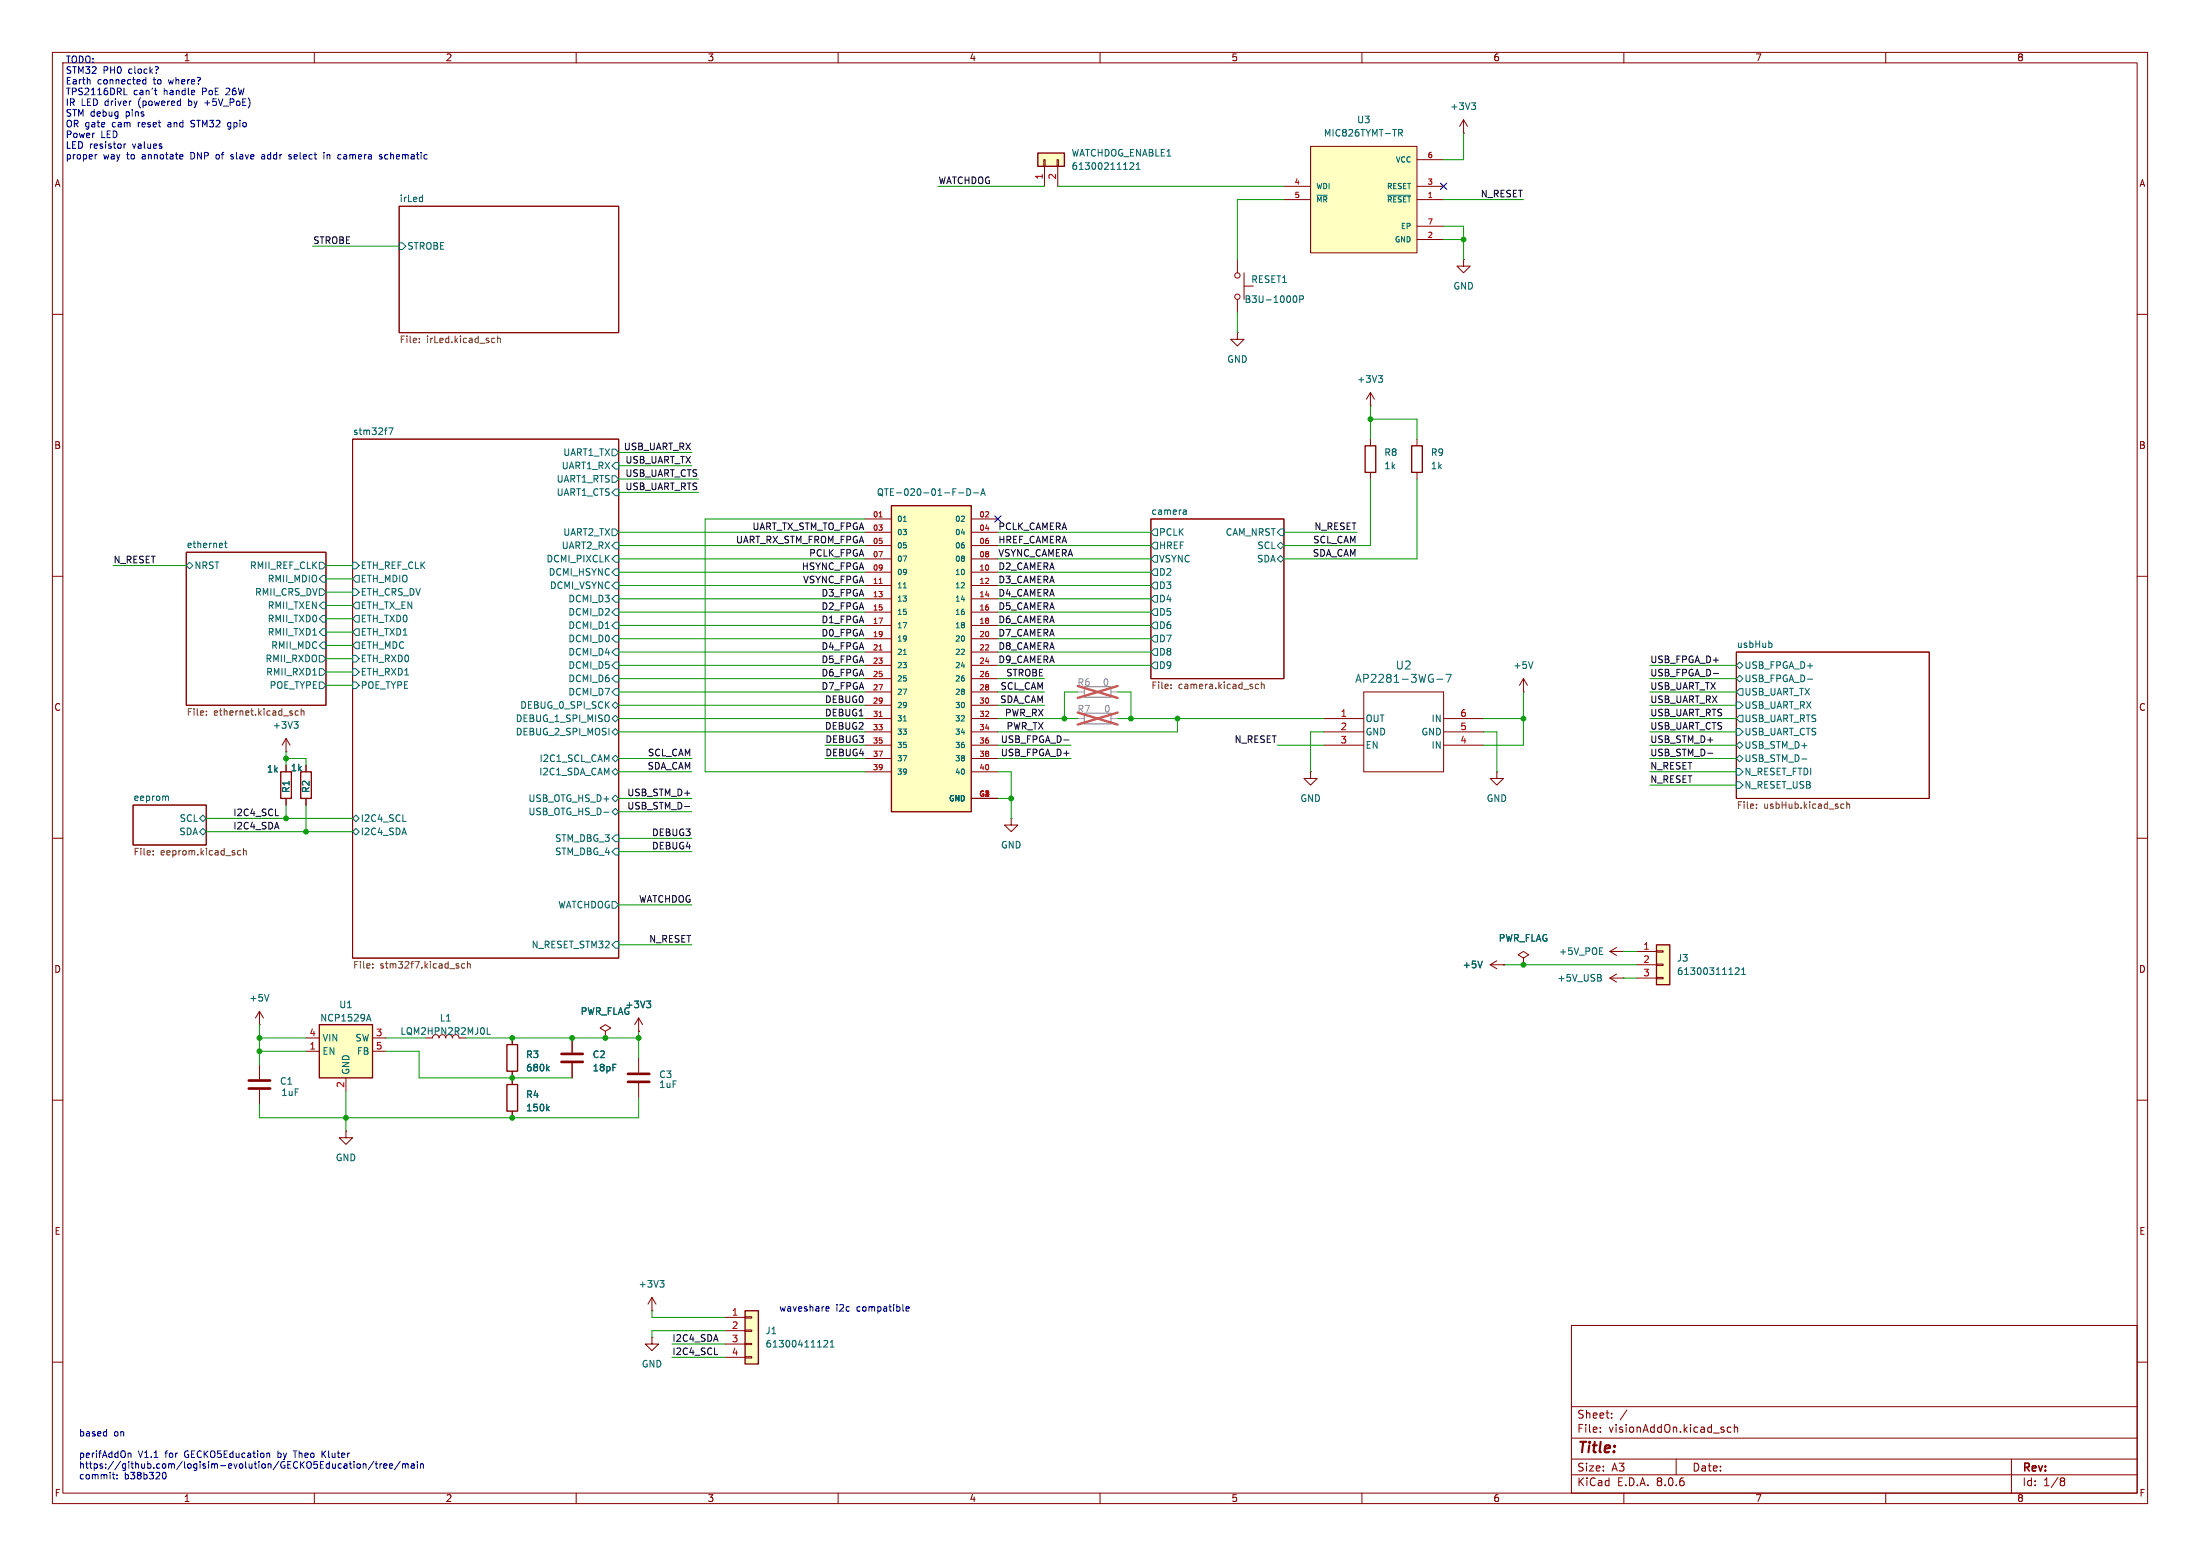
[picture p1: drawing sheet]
<svg xmlns="http://www.w3.org/2000/svg" width="420mm" height="297mm" viewBox="0 0 420 297" stroke-linecap="round" stroke-linejoin="round" font-family="sans-serif">
<g fill="none" stroke="#840000" stroke-width=".19">
<path d="M10 10h400v277h-400zM12 12h396v273h-396zM60 10v2M110 10v2M160 10v2M210 10v2M260 10v2M310 10v2M360 10v2M76.2 39.4h41.9v24.1h-41.9zM279.4 25.4h.1M279.4 22.9l-.8 1.2"/>
<path d="M279.4 22.9v2.5M279.4 22.9l.8 1.2M10 60h2M408 60h2M67.3 83.8h50.8v99.1h-50.8zM219.7 99.1h25.4v30.4h-25.4zM261.6 83.8v1.3M261.6 90.2v1.2M10 110h2M35.6 105.4h26.6v29.2h-26.6zM408 110h2M331.5 124.5h36.8v27.9h-36.8z"/>
<path d="M10 160h2M25.4 153.7h14v7.6h-14zM285.7 147.3v1.3h1.3l-1.3 1.3-1.2-1.3h1.2M285.7 147.3h.1M408 160h2M10 210h2M408 210h2M10 260h2M300 253h108v32h-108zM408 260h2M300 278.5h108M300 274.5h108"/>
<path d="M300 268.5h108M305.5 273.2v.2M305.5 272.5v.1M307.7 270.5v.2M307.7 269.8v.1M310.6 269.1l-1.3 1.9M320 278.5v3M330.4 272.5l-.4-.1-.3 .3 .2 .6h.5M331.1 272.5l.2-.1 .4 .1v.9M331.1 271.9v1.5M384 278.5v6.5M60 285v2"/>
<path d="M110 285v2M160 285v2M210 285v2M260 285v2M300 281.5h108M310 285v2M360 285v2M393.6 282.1h.3l.3 .3-.3 .3M393.6 282.7h.3M393.9 282.7l.2 .2 .1 .4-.3 .3h-.3"/>
</g>
<g fill="none" stroke="#006464" stroke-width=".19">
<path d="M280.9 19.6h.8l-.4 .5M80.5 37.6l.2 .1M80.7 37.2v1.3M80.7 38.4l-.2 .1M281.5 20.1l.2 .3v.3l-.2 .2M76.2 46.4h.6l.7 .6-.7 .6h-.6zM74.2 81.7h.8l-.5 1.2M116.8 85.7h.7l.6 .7-.6 .6h-.7zM116.8 90.8h.7l.6 .6-.6 .7h-.7zM117.5 88.3h.6v1.2h-.6l-.7-.6zM117.5 93.3h.6v1.3h-.6l-.7-.6zM226 97.3l.5 .2v.7"/>
<path d="M226.5 98.1l-.5 .1M226.5 97.6l-.5 .1M35.6 108l.6-.7 .6 .7-.6 .6zM42.9 103.7h.4M43 103.3v1.1l.3 .1M61 107.3h.6l.6 .7-.6 .6h-.6zM61 112.4h.6l.6 .6-.6 .7h-.6zM61.6 109.9h.6v1.2h-.6l-.6-.6zM61.6 114.9h.6v1.3h-.6l-.6-.6zM61.6 117.5h.6v1.2h-.6l-.6-.6zM67.3 110.5l.6-.6h.7v1.2h-.7zM67.3 118.1l.6-.6h.7v1.2h-.7z"/>
<path d="M67.3 107.3h.6l.7 .7-.7 .6h-.6zM67.3 112.4h.6l.7 .6-.7 .7h-.6zM67.9 114.9h.7v1.3h-.7l-.6-.6zM116.8 101h.7l.6 .6-.6 .6h-.7zM117.5 108.6h.6v1.3h-.6l-.7-.7zM117.5 106h.6v1.3h-.6l-.7-.6zM117.5 111.1h.6v1.3h-.6l-.7-.6zM117.5 118.7h.6v1.3h-.6l-.7-.6zM117.5 116.2h.6v1.3h-.6l-.7-.7zM117.5 113.7h.6v1.2h-.6l-.7-.6zM117.5 103.5h.6v1.3h-.6l-.7-.7zM220.3 103.5h.7v1.3h-.7l-.6-.7z"/>
<path d="M220.3 101h.7v1.2h-.7l-.6-.6zM220.3 108.6h.7v1.3h-.7l-.6-.7zM220.3 111.1h.7v1.3h-.7l-.6-.6zM220.3 113.7h.7v1.2h-.7l-.6-.6zM220.3 116.2h.7v1.3h-.7l-.6-.7zM220.3 118.7h.7v1.3h-.7l-.6-.6zM220.3 106h.7v1.3h-.7l-.6-.6zM243.8 106.7l.7-.7 .6 .7-.6 .6zM244.5 103.5l.6 .6-.6 .7-.7-.7zM244.5 101h.6v1.2h-.6l-.7-.6zM59.7 128.8h.7M61 127.6h.6l.6 .7-.6 .6h-.6z"/>
<path d="M61 125.1h.6l.6 .6-.6 .7h-.6zM61 130.2h.6l.6 .6-.6 .6h-.6zM61.6 122.6h.6v1.2h-.6l-.6-.6zM61.6 120h.6v1.3h-.6l-.6-.6zM67.3 125.1h.6l.7 .6-.7 .7h-.6zM67.3 123.2l.6-.6h.7v1.2h-.7zM67.3 127.6h.6l.7 .7-.7 .6h-.6zM67.3 130.2h.6l.7 .6-.7 .6h-.6zM67.9 120h.7v1.3h-.7l-.6-.6zM116.8 139.7l.7-.6 .6 .6-.6 .6zM116.8 134.6l.7-.6 .6 .6-.6 .7zM116.8 137.2l.7-.7 .6 .7-.6 .6z"/>
<path d="M117.5 131.4h.6v1.3h-.6l-.7-.6zM117.5 128.9h.6v1.3h-.6l-.7-.7zM117.5 123.8h.6v1.3h-.6l-.7-.6zM117.5 126.4h.6v1.2h-.6l-.7-.6zM117.5 121.3h.6v1.3h-.6l-.7-.7zM220.3 123.8h.7v1.3h-.7l-.6-.6zM220.3 121.3h.7v1.3h-.7l-.6-.7zM220.3 126.4h.7v1.2h-.7l-.6-.6zM331.5 134h.6l.6 .6-.6 .7h-.6zM331.5 129.5l.6-.6 .6 .6-.6 .7zM331.5 127l.6-.6 .6 .6-.6 .6zM331.5 139.1h.6l.6 .6-.6 .6h-.6z"/>
<path d="M332.1 131.4h.6v1.3h-.6l-.6-.6zM332.1 136.5h.6v1.3h-.6l-.6-.6zM338 122.7l.3 .3v.3l-.3 .3M345.1 129.6h.9M31.8 151.9l.4 .2v.7M38.1 158.8l.6-.7 .7 .7-.7 .6zM38.7 155.6l.7 .6-.7 .6-.6-.6zM67.3 158.8l.6-.7 .7 .7-.7 .6zM67.9 155.6l.7 .6-.7 .6-.6-.6zM76.9 156.8h.6M115.3 155h.9M116.8 144.8l.7-.7 .6 .7-.6 .6z"/>
<path d="M116.8 154.9l.7-.6 .6 .6-.6 .7zM116.8 152.4l.7-.6 .6 .6-.6 .6zM117.5 146.7l.6 .6-.6 .7-.7-.7zM117.5 159.4h.6v1.3h-.6l-.7-.7zM331.5 149.2h.6l.6 .7-.6 .6h-.6zM331.5 146.7h.6l.6 .6-.6 .7h-.6zM331.5 142.2l.6-.6 .6 .6-.6 .7zM332.1 144.1l.6 .7-.6 .6-.6-.6zM344 144.9h.9M116.8 172.1h.7l.6 .6-.6 .7h-.7zM117.5 179.7h.6v1.3h-.6l-.7-.7zM117.5 161.9h.6v1.3h-.6l-.7-.6z"/>
</g>
<g fill="none" stroke="#725600" stroke-width=".19">
<path d="M80 65.3v.1M80 64.6v.1M94.1 64.6h.3M94.4 65.3l-.3 .1M95 64.7l.2-.1h.3v.8M95 64.1v1.3M39.4 136.4v.1M39.4 135.7v.2M56.9 135.7h-.3l-.3 .2 .2 .6h.4M57.5 135.8l.2-.1h.3v.8M57.5 135.3v1.2M223.6 131.3v.1"/>
<path d="M223.6 130.7v.1M239.6 131.2l.3 .2h.4M240.3 130.7l-.4-.1-.3 .2M240.8 130.7l.2-.1 .3 .1v.7M240.8 130.2v1.2M335.3 154.2v.1M335.3 153.5v.1M351.5 154.2h.5M351.5 153.5h.5M352.6 153.6l.1-.1h.3l.1 .8M352.6 153v1.3M29.2 163.1v.1"/>
<path d="M29.2 162.4v.1M45.5 163.1h.4M45.5 162.4h.4M46.5 162.5l.2-.1h.3v.8M46.5 161.9v1.3M71.2 184.7v.1M71.2 184v.1M88.7 184l-.4-.1-.2 .3 .1 .5h.5M89.2 184.1l.2-.2 .3 .1 .1 .8M89.2 183.5v1.3"/>
</g>
<path d="M260.6 85.1h2v5.1h-2z" fill="none" stroke="#840000" stroke-width=".25"/>
<path d="M198.1 29.2h5.1v2.6h-5.1z" fill="#ffffc2"/>
<g fill="none" stroke="#840000" stroke-width=".19">
<path d="M199.3 30.5h.2v1.3h-.2zM199.4 31.8v3.8M201.8 30.5h.3v1.3h-.3zM201.9 31.8v3.8M236.2 63.5v1.3h1.3l-1.3 1.2-1.3-1.2h1.3M236.2 63.5h.1M270.5 83.8v1.3M270.5 90.2v1.2M284.5 184.2l1.2 .7M284.5 184.2h2.5M285.7 183.4l-1.2 .8M287 184.2h.1"/>
<path d="M290.8 182.9l1-.7-1-.6-1 .6 1 .7v1.3M290.8 184.2h.1"/>
</g>
<path d="M198.1 29.2h5.1v2.6h-5.1zM269.5 85.1h2v5.1h-2z" fill="none" stroke="#840000" stroke-width=".25"/>
<path d="M215.7 31.2l.5-.1 .2 .3-.8 .9h.8M216.9 32.3h.7M216.9 31.4l.4-.3v1.2M283 183.5l-.4 1.2" fill="none" stroke="#006464" stroke-width=".19"/>
<path d="M170.2 96.5h15.2v58.4h-15.2z" fill="#ffffc2"/>
<path d="M170.2 96.5h15.2v58.4h-15.2z" fill="none" stroke="#840000" stroke-width=".25"/>
<g fill="none" stroke="#840000" stroke-width=".19">
<path d="M165.1 99.1h5.1M185.4 99.1h5.1M165.1 101.6h5.1M165.1 104.1h5.1M165.1 106.7h5.1M165.1 109.2h5.1M165.1 111.8h5.1M165.1 114.3h5.1M165.1 116.8h5.1M165.1 119.4h5.1M185.4 101.6h5.1M185.4 104.1h5.1"/>
<path d="M185.4 106.7h5.1M185.4 109.2h5.1M185.4 111.8h5.1M185.4 114.3h5.1M185.4 116.8h5.1M185.4 119.4h5.1M165.1 121.9h5.1M165.1 124.5h5.1M165.1 127h5.1M165.1 129.5h5.1M165.1 132.1h5.1M165.1 134.6h5.1"/>
<path d="M165.1 137.2h5.1M165.1 139.7h5.1M185.4 121.9h5.1M185.4 124.5h5.1M185.4 127h5.1M185.4 129.5h5.1M185.4 132.1h5.1M185.4 134.6h5.1M185.4 137.2h5.1M185.4 139.7h5.1M165.1 142.2h5.1M165.1 144.8h5.1"/>
<path d="M165.1 147.3h5.1M185.4 142.2h5.1M185.4 144.8h5.1M185.4 147.3h5.1M185.4 152.4h5.1M109.2 198.1v2.8M115.6 196.9l1-.7-1-.6-1 .6 1 .7v1.2M115.6 198.1h.1M121.9 196.9h.1M121.9 194.3l-.7 1.3M121.9 194.3v2.6M121.9 194.3l.8 1.3"/>
<path d="M109.2 202.9v2.8M121.9 201.9v2.8M121.9 206.8v2.8"/>
</g>
<path d="M172.5 99.5h.5M183 94.1h1M184.6 93.3a.64 .64 0 0 1 .7 .6 .64 .64 0 0 1-.7 .7zM185.8 94.1h1M187.2 94.6l.5-1.3 .4 1.3M187.4 94.2h.6M172.5 112.2h.5M172.5 124.9h.5M172.5 137.6h.5M123.4 191.1h.8l-.4 .5M124 191.6l.2 .2v.3l-.2 .2" fill="none" stroke="#006464" stroke-width=".19"/>
<path d="M167.8 98.7h.6M167.8 111.4h.6M167.8 124.1h.6M167.8 136.8h.6" fill="none" stroke="#a90000" stroke-width=".19"/>
<path d="M107.2 202.7h4.1M107.2 201.2h4.1M119.9 206.5h4.1M119.9 205h4.1" fill="none" stroke="#840000" stroke-width=".51"/>
<path d="M142.2 250.2h2.6v10.1h-2.6z" fill="#ffffc2"/>
<g fill="none" stroke="#840000" stroke-width=".19">
<path d="M290.8 132.1h.1M290.8 129.5l-.7 1.3M290.8 129.5v2.6M290.8 129.5l.8 1.3M54.6 143.5h.1M54.6 141l-.8 1.2M54.6 141v2.5M54.6 141l.8 1.2M307.3 186.7l1.3 .8M307.3 186.7h2.6M307.3 181.6l1.3 .8M307.3 181.6h2.6"/>
<path d="M308.6 185.9l-1.3 .8M308.6 180.8l-1.3 .8M309.9 186.7h.1M309.9 181.6h.1M124.5 250.2h.1M124.5 247.6l-.8 1.3M124.5 247.6v2.6M124.5 247.6l.7 1.3M138.4 251.5h3.8M138.4 254h3.8M138.4 256.5h3.8M138.4 259.1h3.8"/>
<path d="M142.2 259h1.3v.2h-1.3zM142.2 256.4h1.3v.3h-1.3zM142.2 253.9h1.3v.2h-1.3zM142.2 251.3h1.3v.3h-1.3z"/>
</g>
<path d="M142.2 250.2h2.6v10.1h-2.6z" fill="none" stroke="#840000" stroke-width=".25"/>
<path d="M56.1 137.7h.8l-.4 .5M56.7 138.2l.2 .3v.3l-.2 .2M292.6 126.3l-.4 1.3M305.4 182.2h.6M305.4 180.9h.6M305.4 186.6l.3 .2v.3l-.2 .2M305.5 186.1l.2 .1-.2 .3M126 244.4h.8l-.5 .5M126.5 244.9l.3 .2v.3l-.3 .3M157.3 256l.5-.2 .2 .4-.8 .9h.8M158.5 257.1h.7M158.5 256.2l.4-.4v1.3" fill="none" stroke="#006464" stroke-width=".19"/>
<path d="M316.2 180.3h2.6v7.7h-2.6z" fill="#ffffc2"/>
<path d="M250.2 147.3v1.3h1.3l-1.3 1.3-1.3-1.3h1.3M250.2 147.3h.1M312.4 181.6h3.8M312.4 184.2h3.8M312.4 186.7h3.8M316.2 186.6h1.3v.2h-1.3zM316.2 184h1.3v.3h-1.3zM316.2 181.5h1.3v.2h-1.3z" fill="none" stroke="#840000" stroke-width=".19"/>
<path d="M316.2 180.3h2.6v7.7h-2.6z" fill="none" stroke="#840000" stroke-width=".25"/>
<path d="M331.3 184.9l.5-.2 .2 .4-.8 .9h.8M332.5 186h.7M332.5 185.1l.4-.4v1.3" fill="none" stroke="#006464" stroke-width=".19"/>
<path d="M61 195.6h10.1v10.1h-10.1z" fill="#ffffc2"/>
<path d="M61 195.6h10.1v10.1h-10.1z" fill="none" stroke="#840000" stroke-width=".25"/>
<path d="M58.4 198.1h2.6M71.1 198.1h2.6M58.4 200.7h2.6M66 205.7v2.6M71.1 200.7h2.6" fill="none" stroke="#840000" stroke-width=".19"/>
<path d="M70.1 194.5h.6M70.4 193.6l.4 1.3" fill="none" stroke="#006464" stroke-width=".19"/>
<path d="M250.2 27.9h20.3v20.4h-20.3z" fill="#ffffc2"/>
<g fill="none" stroke="#840000" stroke-width=".19">
<path d="M245.1 38.1h5.1M245.1 35.6h5.1M250.2 27.9h20.3v20.4h-20.3zM270.5 38.1h5.1M270.5 35.6h5.1M270.5 30.5h5.1M236.2 49.5v2.6M236.2 57.2v2.5M237.5 54.6h1.8M237.5 52.1v5.1M270.5 45.7h5.1M270.5 43.2h5.1"/>
<path d="M279.4 49.5v1.3h1.3l-1.3 1.3-1.3-1.3h1.3M279.4 49.5h.1M261.6 77.5h.1M261.6 74.9l-.7 1.3M261.6 74.9v2.6M261.6 74.9l.8 1.3M252.7 137.2h7.6M252.7 139.7h7.6M260.3 132.1h15.3v15.2h-15.3zM275.6 137.2h7.6M275.6 139.7h7.6M54.6 146.1v1.2"/>
<path d="M54.6 152.4v1.3M58.4 146.1v1.2M58.4 152.4v1.3M193 156.2v1.3h1.3l-1.3 1.3-1.2-1.3h1.2M193 156.2h.1M252.7 142.2h7.6M275.6 142.2h7.6M49.5 195.6h.1M49.5 193v2.6M49.5 193l-.7 1.3M49.5 193l.8 1.3M97.8 198.1v1.3"/>
<path d="M109.2 198.1v2.8M115.6 198.1h.1M121.9 196.9h.1M287 184.2h.1M290.8 184.2h.1M49.5 203.2v2.8M49.5 208v2.8M66 215.9v1.3h1.3l-1.3 1.2-1.2-1.2h1.2M66 215.9h.1M97.8 204.5v2.5M97.8 212.1v1.3M109.2 202.9v2.8"/>
<path d="M124.5 255.3v1.2h1.2l-1.2 1.3-1.3-1.3h1.3M124.5 255.3h.1"/>
<circle cx="236.2" cy="56.6" r=".51"/>
<circle cx="236.2" cy="52.6" r=".51"/>
</g>
<g fill="none" stroke="#006464" stroke-width=".19">
<path d="M251.4 37.3h2M264.9 37.3h4.4M267 24.7h.5l.2 .3-.1 .3-.6 .1M267.3 25.4l.4 .6M247.2 56.5a.68 .68 0 0 1 .4 .6 .68 .68 0 0 1-.4 .6M248.1 57.1h.6l.1-.2v-.3l-.7-.1v1.2M263.1 71.7h.8l-.4 .5M263.7 72.2l.2 .2v.3l-.2 .3M274.3 129.7h1.1M276 128.7h1l-.6 1.5M51.3 189.8l-.4 1.3M93 197.4h.6"/>
<path d="M123.4 191.1h.8l-.4 .5M124 191.6l.2 .2v.3l-.2 .2M283 183.5l-.4 1.2M104.5 211.6l.4 .4M104.5 203.9l.4 .5M104.9 211.2l-.5 .5M104.9 203.6l-.5 .5"/>
</g>
<path d="M53.6 147.3h2v5.1h-2zM57.4 147.3h2v5.1h-2zM96.8 199.4h2v5.1h-2zM96.8 207h2v5.1h-2z" fill="none" stroke="#840000" stroke-width=".25"/>
<path d="M47.5 207.8h4.1M47.5 206.2h4.1" fill="none" stroke="#840000" stroke-width=".51"/>
<path d="M207 131.1h5.1v2h-5.1zM207 136.1h5.1v2.1h-5.1z" fill="none" stroke="#a1a1a1" stroke-width=".25"/>
<path d="M205.7 132.1h1.3M205.7 137.2h1.3M212.1 132.1h1.3M212.1 137.2h1.3" fill="none" stroke="#a1a1a1" stroke-width=".19"/>
<path d="M205.7 130.9l7.7 2.3M205.7 136l7.7 2.3M213.4 130.9l-7.7 2.3M213.4 136l-7.7 2.3" fill="none" stroke="#e65255" stroke-width=".46"/>
<path d="M327.1 128.5h1M52.6 155.7h.6M130.7 153.9h1M203.1 141.2h1M326 143.8h1M136.4 258.6h.6" fill="none" stroke="#0f0f0f" stroke-width=".19"/>
<g fill="none" stroke="#0000c2" stroke-width=".19">
<path d="M17.1 15.3l.1 .7M23.7 18.1h.6M27.2 15.8l.3 .2h.3M27.8 14.8v1.2M27.8 15.3l-.3-.1-.3 .2M29.5 17.2h.5M29.7 18l.3 .1M30.1 12.8v.4M39.1 19.7h1M18.5 29.5l-.3 .3M23.7 27.5v.8M24 27.5l-.3 .2"/>
<path d="M34.7 29.5l.2 .3-.6 .1M34.9 30.3l-.2 .1M36.4 24.2h.2M36.7 23l-.3 .2 .3 .4M41.3 29.6l-.1 .2 .1 .5M43.5 24.6h.3M43.9 23.4h-.2l-.3 .2 .1 .5 .4 .1M44.1 30.3l.3 .1M44.4 29.5l-.3 .2v.2h.3M50 29.6h.5M50.5 29.8l-.4 .1-.2 .2 .2 .3 .4-.1M55.1 29.8l.6 .3-.2 .3-.4-.1"/>
<path d="M55.6 29.6l-.3-.1-.2 .2M61.8 29.1v.1M61.8 29.5v.9M62.4 29.5v.9M62.8 29.5l-.4 .1M65.6 29.9v.4M72.6 29.5l.3 .1M72.6 29.9l.3 .1 .1 .2-.5 .2M73.9 29.5h-.2l-.3 .3 .1 .4 .4 .2M157.7 250.2h.5M157.7 249.5l.4-.1 .2 .3-.6 .1M173 249.8l.6-.1-.1-.2-.4-.1-.1 .2v.6h.5"/>
<path d="M20.2 273.3h.1M20.3 272.8v1.3M20.3 274.1h-.1M24.5 277.4v.8M24.5 277.5l.1-.1h.3l.1 .8M51.1 277.4l.4 .1v.7M56 276.9h.7M61.5 276.9v1.3M61.7 277.5l.5 .7M62.2 276.9l-.7 .8M66.7 279.4h.5M66.9 279v1.1l.3 .2"/>
<path d="M67.6 279v.1M67.6 279.4v.9M68.2 279.5l.2-.1 .3 .1 .1 .5-.1 .2-.3 .1-.2-.2zM69.3 279.5l.2-.1 .3 .1 .1 .8M69.3 279.4v.9M71.4 278.9l-1.1 1.7M71.6 279.4h.5M71.8 279v1.1l.3 .2M72.5 279.4v.9M72.9 279.4l-.4 .2M73.3 279.8l.6-.1-.1-.2-.4-.1-.1 .2v.6h.5M74.4 279.8l.6-.1-.1-.2-.4-.1-.1 .2v.6h.5"/>
<path d="M76.4 278.9l-1.1 1.7M76.8 279.5l.4-.1 .2 .2M76.8 279.4v.9M77.4 279.6l.2-.2 .3 .1v.8M77.4 279.6v.7M78.5 279.5h.5l.1 .8M79.1 279.7l-.5 .1-.1 .1 .1 .4 .5-.1M79.7 279v.1M79.7 279.4v.9M80.3 279.5l.2-.1 .3 .1v.8M80.3 279.4v.9M21.6 282.1l.3 .2"/>
<path d="M22.3 282.2v.1M22.3 281.5v.1M31.7 281.5l-.1 .7-.2 .1-.3-.1"/>
</g>
<g fill="none" stroke="#009600" stroke-width=".19">
<path d="M179.1 35.6h20.3M201.9 35.6h43.2M245.1 38.1h-8.9v11.4M275.6 38.1h15.2M279.4 25.4v5.1h-3.8M59.7 47h16.5M236.2 59.7v3.8M275.6 43.2h3.8v6.3M275.6 45.7h3.8M261.6 77.5v6.3M118.1 94h15.2M118.1 91.4h15.2"/>
<path d="M118.1 88.9h14M118.1 86.4h14M165.1 99.1h-30.5v48.2h30.5M261.6 91.4v12.7h-16.5M261.6 80h8.9v3.8M270.5 91.4v15.3h-25.4M21.6 108h14M62.2 118.1h5.1M62.2 110.5h5.1M62.2 108h5.1M62.2 113h5.1M62.2 115.6h5.1"/>
<path d="M118.1 101.6h47M118.1 106.7h47M118.1 104.1h47M118.1 119.4h47M118.1 111.8h47M118.1 109.2h47M118.1 114.3h47M118.1 116.8h47M190.5 101.6h29.2M190.5 106.7h29.2M190.5 104.1h29.2M190.5 119.4h29.2"/>
<path d="M190.5 111.8h29.2M190.5 109.2h29.2M190.5 114.3h29.2M190.5 116.8h29.2M245.1 101.6h14M62.2 120.7h5.1M62.2 128.3h5.1M62.2 123.2h5.1M62.2 125.7h5.1M62.2 130.8h5.1M118.1 127h47M118.1 137.2h47"/>
<path d="M118.1 132.1h47M118.1 129.5h47M118.1 134.6h47M118.1 124.5h47M118.1 139.7h47M118.1 121.9h47M190.5 127h29.2M190.5 137.2h15.2M190.5 132.1h8.9M190.5 129.5h8.9M190.5 134.6h8.9M190.5 124.5h29.2"/>
<path d="M190.5 121.9h29.2M205.7 132.1h-2.5v5.1M213.4 137.2h39.3M213.4 132.1h2.5v5.1M224.8 137.2v2.5h-34.3M252.7 139.7h-2.5v7.6M283.2 137.2h7.6M283.2 139.7h2.5v7.6M290.8 132.1v10.1h-7.6M315 127h16.5M315 137.2h16.5M315 132.1h16.5"/>
<path d="M315 129.5h16.5M315 134.6h16.5M315 139.7h16.5M39.4 156.2h27.9M39.4 158.8h27.9M54.6 144.8h3.8v1.3M54.6 143.5v2.6M54.6 153.7v2.5M58.4 153.7v5.1M118.1 147.3h14M118.1 144.8h14M118.1 152.4h14"/>
<path d="M118.1 154.9h14M157.5 142.2h7.6M157.5 144.8h7.6M190.5 142.2h14M190.5 147.3h2.5v8.9M190.5 144.8h14M190.5 152.4h2.5M243.8 142.2h8.9M315 149.9h16.5M315 142.2h16.5M315 147.3h16.5M315 144.8h16.5"/>
<path d="M118.1 172.7h14M118.1 160h14M118.1 162.6h14M49.5 195.6v7.6M49.5 198.1h8.9M73.7 198.1h7.6M88.9 198.1h33M118.1 180.3h14M121.9 196.9v5M287 184.2h25.4M309.9 181.6h2.5M309.9 186.7h2.5"/>
<path d="M49.5 200.7h8.9M66 208.3v7.6M73.7 200.7h6.3v5h29.2M121.9 209.6v3.8h-72.4v-2.6M124.5 250.2v1.3h13.9M128.3 259.1h10.1M128.3 256.5h10.1M138.4 254h-13.9v1.3"/>
</g>
<path d="M275 35l1.2 1.2M276.2 35l-1.2 1.2M189.9 98.5l1.2 1.2M191.1 98.5l-1.2 1.2" fill="none" stroke="#000084" stroke-width=".19"/>
<g fill="#009600" stroke="#009600" stroke-width=".19">
<circle cx="193" cy="152.4" r=".46"/>
<circle cx="203.2" cy="137.2" r=".46"/>
<circle cx="109.2" cy="198.1" r=".46"/>
<circle cx="97.8" cy="198.1" r=".46"/>
<circle cx="97.8" cy="205.7" r=".46"/>
<circle cx="121.9" cy="198.1" r=".46"/>
<circle cx="115.6" cy="198.1" r=".46"/>
<circle cx="54.6" cy="156.2" r=".46"/>
<circle cx="54.6" cy="144.8" r=".46"/>
<circle cx="224.8" cy="137.2" r=".46"/>
<circle cx="215.9" cy="137.2" r=".46"/>
<circle cx="261.6" cy="80" r=".46"/>
<circle cx="290.8" cy="137.2" r=".46"/>
<circle cx="49.5" cy="200.7" r=".46"/>
<circle cx="49.5" cy="198.1" r=".46"/>
<circle cx="97.8" cy="213.4" r=".46"/>
<circle cx="58.4" cy="158.8" r=".46"/>
<circle cx="66" cy="213.4" r=".46"/>
<circle cx="279.4" cy="45.7" r=".46"/>
<circle cx="290.8" cy="184.2" r=".46"/>
</g>
<text font-size="2.8" fill="#840000" x="301" y="277.9">Title:</text>
<g font-size="2.1" fill="#006464">
<text x="258.6" y="130.5">AP2281-3WG-7</text>
<text x="266.4" y="128">U2</text>
</g>
<g font-size="2.1" fill="#840000">
<text x="301" y="273.7">File:</text>
<text x="301" y="271">Sheet:</text>
<text x="307.1" y="273.7">visionAddOn.kicad_sch</text>
<text x="301" y="281.1">Size:</text>
<text x="307.6" y="281.1">A3</text>
<text x="323" y="281.1">Date:</text>
<text x="386" y="281.3">Rev:</text>
<text x="301" y="283.9">KiCad</text>
<text x="308.7" y="283.9">E.D.A.</text>
<text x="316.3" y="283.9">8.0.6</text>
<text x="386" y="283.9">Id:</text>
<text x="390.1" y="283.9">1/8</text>
</g>
<g font-size="1.8" fill="#840000">
<text x="35" y="11.9">1</text>
<text x="85" y="11.9">2</text>
<text x="135" y="11.9">3</text>
<text x="185" y="11.9">4</text>
<text x="235" y="11.9">5</text>
<text x="285" y="11.9">6</text>
<text x="335" y="11.9">7</text>
<text x="385" y="11.9">8</text>
<text x="10.3" y="35.9">A</text>
<text x="408.3" y="35.9">A</text>
<text x="10.3" y="85.9">B</text>
<text x="408.2" y="85.9">B</text>
<text x="10.3" y="135.9">C</text>
<text x="408.2" y="135.9">C</text>
<text x="10.3" y="185.9">D</text>
<text x="408.2" y="185.9">D</text>
<text x="10.3" y="235.9">E</text>
<text x="408.3" y="235.9">E</text>
<text x="10.3" y="285.9">F</text>
<text x="35" y="286.9">1</text>
<text x="85" y="286.9">2</text>
<text x="135" y="286.9">3</text>
<text x="185" y="286.9">4</text>
<text x="235" y="286.9">5</text>
<text x="285" y="286.9">6</text>
<text x="335" y="286.9">7</text>
<text x="385" y="286.9">8</text>
<text x="408.3" y="285.9">F</text>
</g>
<g font-size="1.8" fill="#0000c2">
<text x="12.4" y="12.2">TODO:</text>
<text x="12.4" y="14.3">STM32</text>
<text x="12.4" y="16.3">Earth</text>
<text x="18.6" y="16.3">connected</text>
<text x="19.7" y="14.3">PH0</text>
<text x="24.6" y="14.3">clock?</text>
<text x="29.4" y="16.3">to</text>
<text x="32.5" y="16.3">where?</text>
<text x="12.4" y="18.4">TPS2116DRL</text>
<text x="12.4" y="20.4">IR</text>
<text x="12.4" y="22.5">STM debug</text>
<text x="15.5" y="20.4">LED driver</text>
<text x="24.1" y="22.5">pins</text>
<text x="25.5" y="18.4">can't</text>
<text x="26.7" y="20.4">(powered</text>
<text x="31.4" y="18.4">handle</text>
<text x="36.4" y="20.4">by</text>
<text x="38.9" y="18.4">PoE</text>
<text x="39.7" y="20.4">+5V_PoE)</text>
<text x="43.6" y="18.4">26W</text>
<text x="12.4" y="24.5">OR gate</text>
<text x="12.4" y="26.6">Power</text>
<text x="12.4" y="28.6">LED resistor</text>
<text x="19.2" y="26.6">LED</text>
<text x="21.5" y="24.5">cam</text>
<text x="25.4" y="28.6">values</text>
<text x="26.6" y="24.5">reset</text>
<text x="32.5" y="24.5">and</text>
<text x="37.1" y="24.5">STM32</text>
<text x="44.3" y="24.5">gpio</text>
<text x="12.4" y="30.6">proper</text>
<text x="19.7" y="30.6">way</text>
<text x="24.3" y="30.6">to</text>
<text x="27.4" y="30.6">annotate</text>
<text x="36.8" y="30.6">DNP</text>
<text x="41.9" y="30.6">of</text>
<text x="44.9" y="30.6">slave</text>
<text x="51" y="30.6">addr</text>
<text x="56.4" y="30.6">select</text>
<text x="63.3" y="30.6">in</text>
<text x="66.2" y="30.6">camera</text>
<text x="74.3" y="30.6">schematic</text>
<text x="148.7" y="250.5">waveshare</text>
<text x="159.6" y="250.5">i2c</text>
<text x="163.7" y="250.5">compatible</text>
<text x="15" y="274.4">based</text>
<text x="21.7" y="274.4">on</text>
<text x="15" y="278.5">perifAddOn</text>
<text x="15" y="280.5">https://github.com/logisim-evolution/GECKO5Education/tree/main</text>
<text x="26.4" y="278.5">V1.1</text>
<text x="31.7" y="278.5">for</text>
<text x="35.5" y="278.5">GECKO5Education</text>
<text x="53.5" y="278.5">by</text>
<text x="56.8" y="278.5">Theo</text>
<text x="62.3" y="278.5">Kluter</text>
<text x="15" y="282.6">commit:</text>
<text x="23.7" y="282.6">b38b320</text>
</g>
<g font-size="1.8" fill="#006464">
<text x="259" y="23.7">U3</text>
<text x="276.8" y="21.2">+3V3</text>
<text x="252.6" y="26.3">MIC826TYMT-TR</text>
<text x="204.5" y="30.1">WATCHDOG_ENABLE1</text>
<text x="204.5" y="32.6">61300211121</text>
<text x="76.2" y="38.7">irLed</text>
<text x="77.7" y="47.9">STROBE</text>
<text x="237.5" y="58">B3U-1000P</text>
<text x="238.8" y="54.2">RESET1</text>
<text x="277.4" y="55.5">GND</text>
<text x="234.2" y="69.4">GND</text>
<text x="259" y="73.3">+3V3</text>
<text x="67.3" y="83.1">stm32f7</text>
<text x="107.1" y="89.8">UART1_RX</text>
<text x="107.4" y="87.2">UART1_TX</text>
<text x="264.2" y="87.2">R8</text>
<text x="264.2" y="89.8">1k</text>
<text x="273.1" y="87.2">R9</text>
<text x="273.1" y="89.8">1k</text>
<text x="106.2" y="94.8">UART1_CTS</text>
<text x="106.2" y="92.3">UART1_RTS</text>
<text x="167.3" y="94.8">QTE-020-01-F-D-A</text>
<text x="219.7" y="98.3">camera</text>
<text x="35.6" y="104.7">ethernet</text>
<text x="104.2" y="107.5">DCMI_PIXCLK</text>
<text x="107.1" y="105">UART2_RX</text>
<text x="107.4" y="102.5">UART2_TX</text>
<text x="221.2" y="105">HREF</text>
<text x="221.2" y="102.5">PCLK</text>
<text x="221.2" y="107.5">VSYNC</text>
<text x="233.9" y="102.5">CAM_NRST</text>
<text x="239.9" y="107.5">SDA</text>
<text x="239.9" y="105">SCL</text>
<text x="37" y="108.8">NRST</text>
<text x="47.6" y="108.8">RMII_REF_CLK</text>
<text x="48.6" y="113.9">RMII_CRS_DV</text>
<text x="51" y="111.4">RMII_MDIO</text>
<text x="68.8" y="111.4">ETH_MDIO</text>
<text x="68.8" y="108.8">ETH_REF_CLK</text>
<text x="68.8" y="113.9">ETH_CRS_DV</text>
<text x="104.7" y="110.1">DCMI_HSYNC</text>
<text x="104.9" y="112.6">DCMI_VSYNC</text>
<text x="221.2" y="110.1">D2</text>
<text x="221.2" y="112.6">D3</text>
<text x="51" y="116.4">RMII_TXEN</text>
<text x="51" y="119">RMII_TXD0</text>
<text x="68.8" y="116.4">ETH_TX_EN</text>
<text x="68.8" y="119">ETH_TXD0</text>
<text x="108.4" y="117.7">DCMI_D2</text>
<text x="108.4" y="115.2">DCMI_D3</text>
<text x="221.2" y="115.2">D4</text>
<text x="221.2" y="117.7">D5</text>
<text x="51" y="121.5">RMII_TXD1</text>
<text x="51.7" y="124.1">RMII_MDC</text>
<text x="68.8" y="124.1">ETH_MDC</text>
<text x="68.8" y="121.5">ETH_TXD1</text>
<text x="108.4" y="125.3">DCMI_D4</text>
<text x="108.4" y="120.2">DCMI_D1</text>
<text x="108.4" y="122.8">DCMI_D0</text>
<text x="221.2" y="125.3">D8</text>
<text x="221.2" y="122.8">D7</text>
<text x="221.2" y="120.2">D6</text>
<text x="331.5" y="123.7">usbHub</text>
<text x="50.6" y="126.6">RMII_RXDO</text>
<text x="50.7" y="129.1">RMII_RXD1</text>
<text x="51.4" y="131.7">POE_TYPE</text>
<text x="68.8" y="126.6">ETH_RXD0</text>
<text x="68.8" y="129.1">ETH_RXD1</text>
<text x="68.8" y="131.7">POE_TYPE</text>
<text x="108.4" y="130.4">DCMI_D6</text>
<text x="108.4" y="127.9">DCMI_D5</text>
<text x="221.2" y="127.9">D9</text>
<text x="288.8" y="127.9">+5V</text>
<text x="332.9" y="130.4">USB_FPGA_D-</text>
<text x="332.9" y="127.9">USB_FPGA_D+</text>
<text x="99.2" y="135.5">DEBUG_0_SPI_SCK</text>
<text x="108.4" y="132.9">DCMI_D7</text>
<text x="332.9" y="132.9">USB_UART_TX</text>
<text x="332.9" y="135.5">USB_UART_RX</text>
<text x="52" y="139.3">+3V3</text>
<text x="98.4" y="140.6">DEBUG_2_SPI_MOSI</text>
<text x="98.4" y="138">DEBUG_1_SPI_MISO</text>
<text x="260.6" y="138">OUT</text>
<text x="260.6" y="140.6">GND</text>
<text x="260.6" y="143.1">EN</text>
<text x="271.3" y="140.6">GND</text>
<text x="273.2" y="143.1">IN</text>
<text x="273.2" y="138">IN</text>
<text x="332.9" y="143.1">USB_STM_D+</text>
<text x="332.9" y="138">USB_UART_RTS</text>
<text x="332.9" y="140.6">USB_UART_CTS</text>
<text x="50.8" y="147.7">1k</text>
<text x="55.4" y="147.4">1k</text>
<text x="102.8" y="148.2">I2C1_SDA_CAM</text>
<text x="102.9" y="145.6">I2C1_SCL_CAM</text>
<text x="332.9" y="148.2">N_RESET_FTDI</text>
<text x="332.9" y="145.6">USB_STM_D-</text>
<text x="25.4" y="153">eeprom</text>
<text x="55.5" y="151.5" transform="rotate(-90 55.5 151.5)">R1</text>
<text x="59.3" y="151.5" transform="rotate(-90 59.3 151.5)">R2</text>
<text x="100.8" y="155.8">USB_OTG_HS_D-</text>
<text x="100.8" y="153.3">USB_OTG_HS_D+</text>
<text x="248.2" y="153.3">GND</text>
<text x="283.7" y="153.3">GND</text>
<text x="332.9" y="150.7">N_RESET_USB</text>
<text x="34.1" y="159.6">SDA</text>
<text x="34.2" y="157.1">SCL</text>
<text x="68.8" y="159.6">I2C4_SDA</text>
<text x="68.8" y="157.1">I2C4_SCL</text>
<text x="105.9" y="160.9">STM_DBG_3</text>
<text x="105.9" y="163.4">STM_DBG_4</text>
<text x="191" y="162.2">GND</text>
<text x="106.5" y="173.6">WATCHDOG</text>
<text x="286" y="179.9">PWR_FLAG</text>
<text x="101.4" y="181.2">N_RESET_STM32</text>
<text x="279.1" y="185">+5V</text>
<text x="297.5" y="182.5">+5V_POE</text>
<text x="320.1" y="183.7">J3</text>
<text x="47.5" y="191.4">+5V</text>
<text x="297.2" y="187.6">+5V_USB</text>
<text x="320.1" y="186.3">61300311121</text>
<text x="61" y="195.2">NCP1529A</text>
<text x="64.7" y="192.6">U1</text>
<text x="76.3" y="197.7">LQM2HPN2R2MJ0L</text>
<text x="83.9" y="195.2">L1</text>
<text x="110.8" y="193.9">PWR_FLAG</text>
<text x="119.3" y="192.6">+3V3</text>
<text x="61.5" y="201.5">EN</text>
<text x="61.5" y="199">VIN</text>
<text x="67.7" y="199">SW</text>
<text x="68.1" y="201.5">FB</text>
<text x="100.3" y="202.2">R3</text>
<text x="113" y="202.2">C2</text>
<text x="53.3" y="207.2">C1</text>
<text x="53.6" y="209.4">1uF</text>
<text x="66.9" y="205.2" transform="rotate(-90 66.9 205.2)">GND</text>
<text x="100.3" y="209.8">R4</text>
<text x="100.3" y="204.7">680k</text>
<text x="113" y="204.7">18pF</text>
<text x="125.7" y="206">C3</text>
<text x="125.7" y="207.9">1uF</text>
<text x="100.3" y="212.3">150k</text>
<text x="64" y="221.8">GND</text>
<text x="121.8" y="246">+3V3</text>
<text x="146.1" y="254.9">J1</text>
<text x="146.1" y="257.4">61300411121</text>
<text x="122.4" y="261.2">GND</text>
</g>
<g font-size="1.8" fill="#0f0f0f">
<text x="179.1" y="35.2">WATCHDOG</text>
<text x="282.6" y="37.7">N_RESET</text>
<text x="59.7" y="46.6">STROBE</text>
<text x="119" y="86">USB_UART_RX</text>
<text x="119.3" y="88.6">USB_UART_TX</text>
<text x="119.3" y="91.1">USB_UART_CTS</text>
<text x="119.3" y="93.6">USB_UART_RTS</text>
<text x="143.5" y="101.3">UART_TX_STM_TO_FPGA</text>
<text x="190.5" y="101.3">PCLK_CAMERA</text>
<text x="250.8" y="101.3">N_RESET</text>
<text x="21.6" y="107.6">N_RESET</text>
<text x="140.4" y="103.8">UART_RX_STM_FROM_FPGA</text>
<text x="154.4" y="106.3">PCLK_FPGA</text>
<text x="190.5" y="103.8">HREF_CAMERA</text>
<text x="190.5" y="106.3">VSYNC_CAMERA</text>
<text x="250.5" y="106.3">SDA_CAM</text>
<text x="250.6" y="103.8">SCL_CAM</text>
<text x="153" y="108.9">HSYNC_FPGA</text>
<text x="153.2" y="111.4">VSYNC_FPGA</text>
<text x="156.7" y="114">D3_FPGA</text>
<text x="190.5" y="114">D4_CAMERA</text>
<text x="190.5" y="108.9">D2_CAMERA</text>
<text x="190.5" y="111.4">D3_CAMERA</text>
<text x="156.7" y="116.5">D2_FPGA</text>
<text x="156.7" y="119">D1_FPGA</text>
<text x="190.5" y="119">D6_CAMERA</text>
<text x="190.5" y="116.5">D5_CAMERA</text>
<text x="156.7" y="121.6">D0_FPGA</text>
<text x="156.7" y="124.1">D4_FPGA</text>
<text x="190.5" y="124.1">D8_CAMERA</text>
<text x="190.5" y="121.6">D7_CAMERA</text>
<text x="156.7" y="131.7">D7_FPGA</text>
<text x="156.7" y="126.7">D5_FPGA</text>
<text x="156.7" y="129.2">D6_FPGA</text>
<text x="190.5" y="126.7">D9_CAMERA</text>
<text x="190.9" y="131.7">SCL_CAM</text>
<text x="192" y="129.2">STROBE</text>
<text x="315" y="129.2">USB_FPGA_D-</text>
<text x="315" y="126.7">USB_FPGA_D+</text>
<text x="315" y="131.7">USB_UART_TX</text>
<text x="157.4" y="134.3">DEBUG0</text>
<text x="157.4" y="136.8">DEBUG1</text>
<text x="190.8" y="134.3">SDA_CAM</text>
<text x="191.7" y="136.8">PWR_RX</text>
<text x="315" y="136.8">USB_UART_RTS</text>
<text x="315" y="134.3">USB_UART_RX</text>
<text x="157.4" y="139.4">DEBUG2</text>
<text x="157.5" y="141.9">DEBUG3</text>
<text x="191" y="141.9">USB_FPGA_D-</text>
<text x="192.1" y="139.4">PWR_TX</text>
<text x="235.6" y="141.9">N_RESET</text>
<text x="315" y="141.9">USB_STM_D+</text>
<text x="315" y="139.4">USB_UART_CTS</text>
<text x="123.5" y="147">SDA_CAM</text>
<text x="123.6" y="144.4">SCL_CAM</text>
<text x="157.5" y="144.4">DEBUG4</text>
<text x="191" y="144.4">USB_FPGA_D+</text>
<text x="315" y="144.4">USB_STM_D-</text>
<text x="315" y="149.5">N_RESET</text>
<text x="315" y="147">N_RESET</text>
<text x="44.4" y="155.9">I2C4_SCL</text>
<text x="119.7" y="154.6">USB_STM_D-</text>
<text x="119.7" y="152.1">USB_STM_D+</text>
<text x="44.4" y="158.4">I2C4_SDA</text>
<text x="124.4" y="159.7">DEBUG3</text>
<text x="124.4" y="162.2">DEBUG4</text>
<text x="121.9" y="172.4">WATCHDOG</text>
<text x="123.8" y="180">N_RESET</text>
<text x="128.3" y="256.2">I2C4_SDA</text>
<text x="128.3" y="258.7">I2C4_SCL</text>
</g>
<g font-size="1.8" fill="#a90000">
<text x="199.1" y="34.4" transform="rotate(-90 199.1 34.4)">1</text>
<text x="201.7" y="34.4" transform="rotate(-90 201.7 34.4)">2</text>
<text x="255.8" y="136.9">1</text>
<text x="278.7" y="136.9">6</text>
<text x="255.8" y="139.4">2</text>
<text x="255.8" y="142">3</text>
<text x="278.7" y="142">4</text>
<text x="278.7" y="139.4">5</text>
<text x="313.6" y="181.4">1</text>
<text x="313.6" y="183.9">2</text>
<text x="313.6" y="186.4">3</text>
<text x="59" y="197.9">4</text>
<text x="71.7" y="197.9">3</text>
<text x="59" y="200.4">1</text>
<text x="71.7" y="200.4">5</text>
<text x="65.8" y="207.7" transform="rotate(-90 65.8 207.7)">2</text>
<text x="139.6" y="251.2">1</text>
<text x="139.6" y="253.7">2</text>
<text x="139.6" y="256.3">3</text>
<text x="139.6" y="258.8">4</text>
</g>
<g font-size="1.8" fill="#725600">
<text x="76.2" y="65.8">File:</text>
<text x="81.4" y="65.8">irLed.kicad_sch</text>
<text x="219.7" y="131.9">File:</text>
<text x="224.9" y="131.9">camera.kicad_sch</text>
<text x="35.6" y="136.9">File:</text>
<text x="40.8" y="136.9">ethernet.kicad_sch</text>
<text x="331.5" y="154.7">File:</text>
<text x="336.7" y="154.7">usbHub.kicad_sch</text>
<text x="25.4" y="163.6">File:</text>
<text x="30.6" y="163.6">eeprom.kicad_sch</text>
<text x="67.3" y="185.2">File:</text>
<text x="72.5" y="185.2">stm32f7.kicad_sch</text>
</g>
<g font-size="1.8" fill="#989898">
<text x="205.6" y="131.1">R6</text>
<text x="210.4" y="131.1">0</text>
<text x="205.6" y="136.2">R7</text>
<text x="210.7" y="136.2">0</text>
</g>
<g font-size="1.4" fill="#a90000">
<text x="247" y="35.3">4</text>
<text x="272.4" y="35.3">3</text>
<text x="272.4" y="30.2">6</text>
<text x="247" y="37.8">5</text>
<text x="272.4" y="37.8">1</text>
<text x="272.4" y="45.5">2</text>
<text x="272.4" y="42.9">7</text>
<text x="166.5" y="98.8">01</text>
<text x="166.5" y="101.3">03</text>
<text x="186.9" y="98.8">02</text>
<text x="186.9" y="101.3">04</text>
<text x="166.5" y="103.9">05</text>
<text x="166.5" y="106.4">07</text>
<text x="186.9" y="103.9">06</text>
<text x="186.9" y="106.4">08</text>
<text x="166.5" y="109">09</text>
<text x="166.5" y="111.5">11</text>
<text x="186.9" y="109">10</text>
<text x="186.9" y="111.5">12</text>
<text x="166.5" y="114">13</text>
<text x="166.5" y="116.6">15</text>
<text x="166.5" y="119.1">17</text>
<text x="186.9" y="114">14</text>
<text x="186.9" y="116.6">16</text>
<text x="186.9" y="119.1">18</text>
<text x="166.5" y="121.7">19</text>
<text x="166.5" y="124.2">21</text>
<text x="186.9" y="121.7">20</text>
<text x="186.9" y="124.2">22</text>
<text x="166.5" y="126.7">23</text>
<text x="166.5" y="129.3">25</text>
<text x="166.5" y="131.8">27</text>
<text x="186.9" y="126.7">24</text>
<text x="186.9" y="129.3">26</text>
<text x="186.9" y="131.8">28</text>
<text x="166.5" y="134.4">29</text>
<text x="166.5" y="136.9">31</text>
<text x="186.9" y="134.4">30</text>
<text x="186.9" y="136.9">32</text>
<text x="166.5" y="139.4">33</text>
<text x="166.5" y="142">35</text>
<text x="186.9" y="139.4">34</text>
<text x="186.9" y="142">36</text>
<text x="166.5" y="144.5">37</text>
<text x="166.5" y="147.1">39</text>
<text x="186.9" y="144.5">38</text>
<text x="186.9" y="147.1">40</text>
<text x="186.8" y="152.1">G1</text>
<text x="187.9" y="152.1">2</text>
</g>
<g font-size="1.4" fill="#006464">
<text x="266.3" y="31.2">VCC</text>
<text x="251.2" y="36.3">WDI</text>
<text x="251.2" y="38.8">~{MR}</text>
<text x="264.6" y="38.8">~{RESET}</text>
<text x="264.6" y="36.3">RESET</text>
<text x="266.1" y="46.5">GND</text>
<text x="267.3" y="43.9">EP</text>
<text x="171.2" y="99.8">01</text>
<text x="182.2" y="99.8">02</text>
<text x="171.2" y="102.3">03</text>
<text x="171.2" y="104.9">05</text>
<text x="171.2" y="107.4">07</text>
<text x="182.2" y="102.3">04</text>
<text x="182.2" y="104.9">06</text>
<text x="182.2" y="107.4">08</text>
<text x="171.2" y="110">09</text>
<text x="171.2" y="112.5">11</text>
<text x="182.2" y="110">10</text>
<text x="182.2" y="112.5">12</text>
<text x="171.2" y="115">13</text>
<text x="171.2" y="117.6">15</text>
<text x="182.2" y="115">14</text>
<text x="182.2" y="117.6">16</text>
<text x="171.2" y="120.1">17</text>
<text x="171.2" y="122.7">19</text>
<text x="171.2" y="125.2">21</text>
<text x="182.2" y="120.1">18</text>
<text x="182.2" y="122.7">20</text>
<text x="182.2" y="125.2">22</text>
<text x="171.2" y="127.7">23</text>
<text x="171.2" y="130.3">25</text>
<text x="182.2" y="127.7">24</text>
<text x="182.2" y="130.3">26</text>
<text x="171.2" y="132.8">27</text>
<text x="171.2" y="135.4">29</text>
<text x="171.2" y="137.9">31</text>
<text x="182.2" y="132.8">28</text>
<text x="182.2" y="135.4">30</text>
<text x="182.2" y="137.9">32</text>
<text x="171.2" y="140.4">33</text>
<text x="171.2" y="143">35</text>
<text x="182.2" y="140.4">34</text>
<text x="182.2" y="143">36</text>
<text x="171.2" y="145.5">37</text>
<text x="171.2" y="148.1">39</text>
<text x="182.2" y="145.5">38</text>
<text x="182.2" y="148.1">40</text>
<text x="181.1" y="153.1">GND</text>
</g>
</svg>
